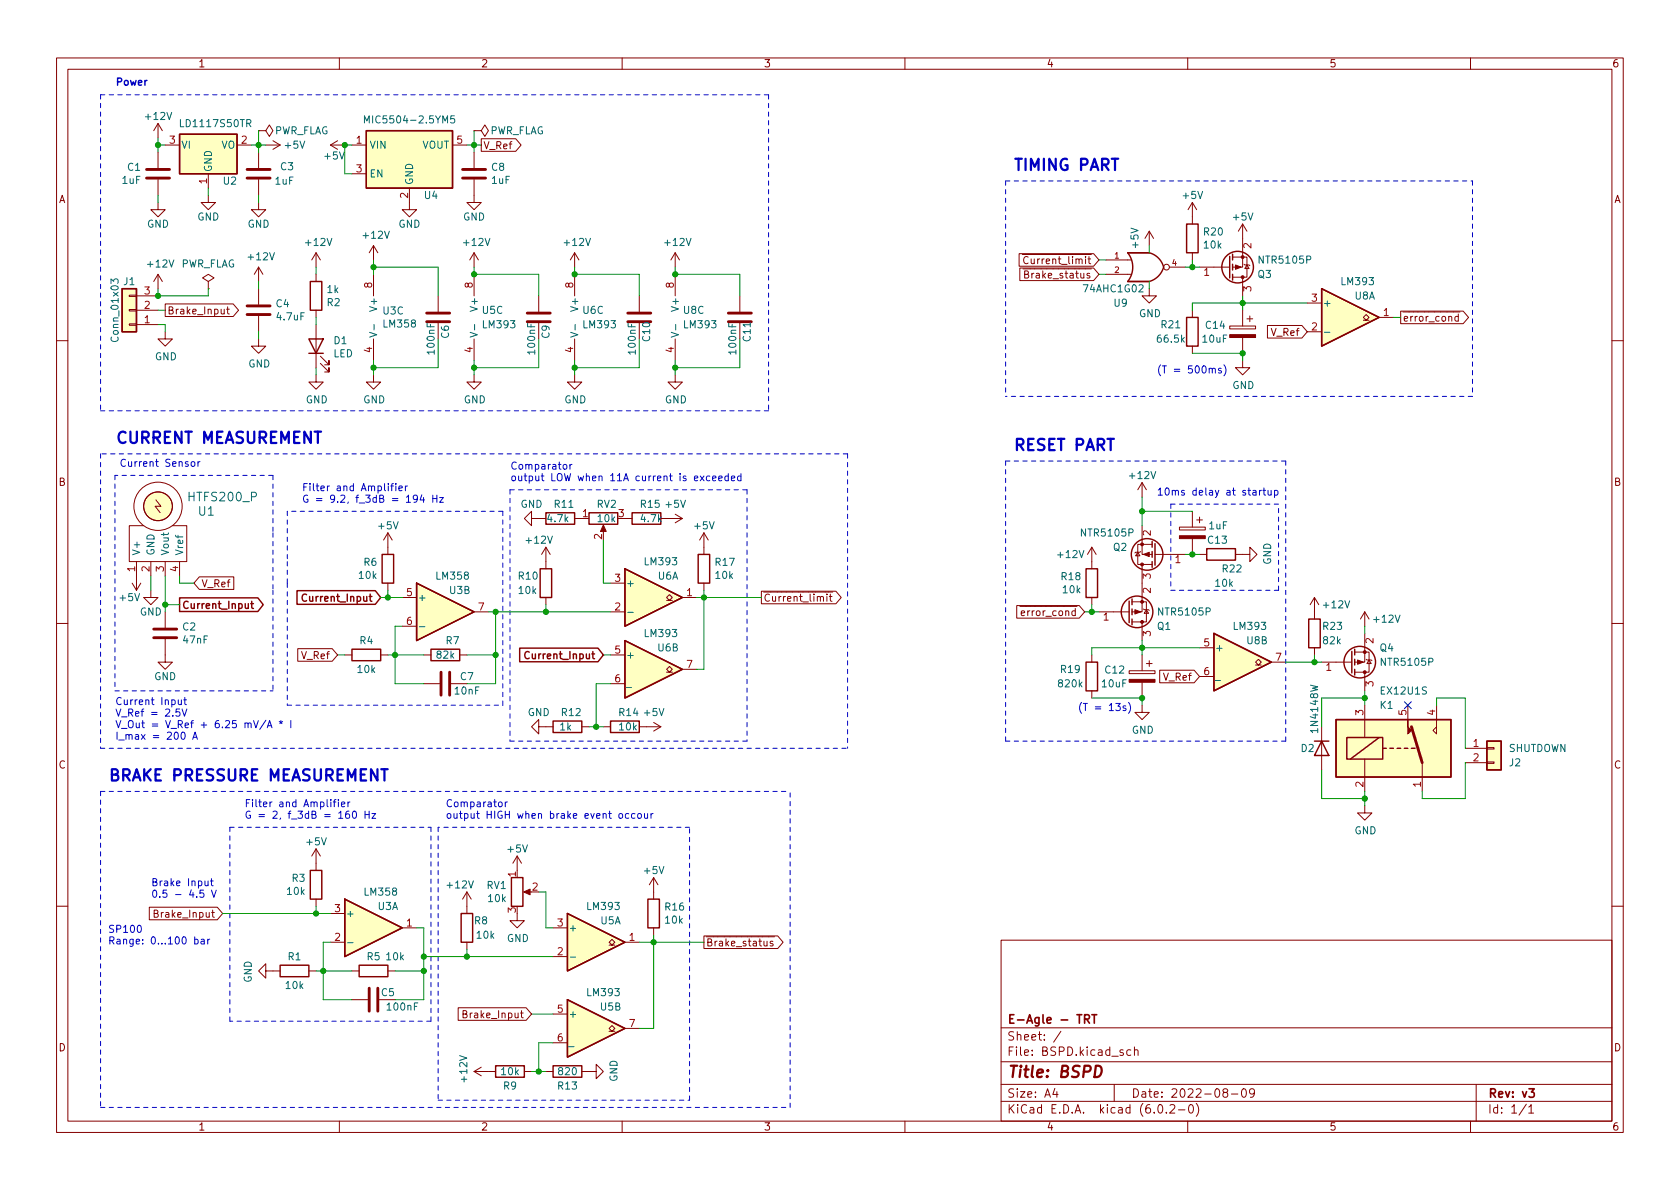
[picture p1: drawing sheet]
<svg xmlns="http://www.w3.org/2000/svg" width="297mm" height="210mm" viewBox="0 0 297 210" stroke-linecap="round" stroke-linejoin="round" font-family="sans-serif">
<g fill="none" stroke="#840000" stroke-width=".18">
<path d="M10 10.2h277v190.1h-277zM12 12.2h273v186.1h-273zM60 10.2v2M110 10.2v2M160 10.2v2M210 10.2v2M260 10.2v2M27.9 35.8v1.3h-1.2l1.2 1.2 1.3-1.2h-1.3M27.9 21.8v2.6M27.9 26.9v2.8M27.9 31.7v2.8M27.9 21.8l.8 1.3"/>
<path d="M27.9 21.8l-.7 1.3M29.2 25.6h2.5M36.8 34.5v1.3h-1.2l1.2 1.3 1.3-1.3h-1.3M36.8 30.7v2.6M41.9 25.6h2.5M45.7 35.8v1.3h-1.3l1.3 1.2 1.3-1.2h-1.3M45.7 23.1h1.3l.6-1 .7 1-.7 1-.6-1M45.7 23.1h.1M45.7 26.9v2.8M45.7 31.7v2.8M47 25.6h2.5M48.3 24.9l1.2 .7"/>
<path d="M49.5 25.6l-1.2 .8M58.4 25.6h2.6M58.4 25.6l1.3 .8M59.7 24.9l-1.3 .7M62.2 25.6h2.6M62.2 30.7h2.6M72.4 33.3v3.8h-1.3l1.3 1.2 1.3-1.2h-1.3M80 25.6h2.5M83.8 31.7v4.1h1.3l-1.3 1.3-1.3-1.3h1.3M83.8 23.1h1.3l.6-1 .7 1-.7 1-.6-1M83.8 23.1h.1M83.8 26.9v2.8"/>
<path d="M85.1 24.5h6.1l.9 1.1-.9 1.2h-6.1zM210.8 35.8v3.8M210.8 35.8l-.7 1.3M210.8 35.8l.8 1.3M219.7 39.6v7.6h-1.8M219.7 39.6l-.8 1.3M219.7 39.6l.8 1.3M22.9 52.2h1.2v.2h-1.2zM22.9 54.7h1.2v.3h-1.2zM22.9 57.3h1.2v.2h-1.2zM24.1 57.4h3.8M24.1 54.9h3.8"/>
<path d="M24.1 52.3h3.8M27.9 48.5l-.7 1.3M27.9 48.5v2.5M27.9 48.5l.8 1.3M29.2 58.7v1.2h1.3l-1.3 1.3-1.3-1.3h1.3M29.2 53.7h12l1 1.2-1 1.1h-12zM36.8 49.8l1-.7-1-.6-1 .6 1 .7v1.2M36.8 51h.1M40.1 54.7h.4M40.2 54.3v1l.3 .2M45.7 59.9v1.3h1.3l-1.3 1.3-1.3-1.3h1.3M45.7 47.2l-.7 1.3"/>
<path d="M45.7 47.2v2.6M45.7 51v2.8M45.7 55.9v2.8M45.7 47.2l.8 1.3M55.9 44.7v2.5M55.9 48.5v1.3M55.9 54.9v1.2M55.9 57.4v7.6M55.9 44.7l-.8 1.3M55.9 44.7l.7 1.3M66 43.4v2.6M66 48.5v3.8"/>
<path d="M66 59.9v3.8M66 43.4l-.7 1.3M66 43.4l.8 1.3M77.5 52.3v2.8M83.8 44.7v2.5M83.8 48.5v3.8M83.8 59.9v3.8M83.8 44.7l-.7 1.3M83.8 44.7l.8 1.3M95.2 52.3v2.8M101.6 44.7v2.5M101.6 48.5v3.8"/>
<path d="M101.6 59.9v3.8M101.6 44.7l-.8 1.3M101.6 44.7l.8 1.3M113 52.3v2.8M119.4 44.7l-.8 1.3M119.4 44.7v2.5M119.4 48.5v3.8M119.4 59.9v3.8M119.4 44.7l.7 1.3M130.8 52.3v2.8M180.2 44.9h13.2l.9 1.1-.9 1.1h-13.2zM180.3 47.4h13.1l.9 1.1-.9 1.1h-13.1z"/>
<path d="M195.6 48.5h4.4M195.6 46h4.4M203.2 51v1.3h1.3l-1.3 1.3-1.3-1.3h1.3M203.2 40.9v2.5M203.2 40.9l-.8 1.3M203.2 40.9l.8 1.3M206.8 47.2h2.7M210.8 44.7v1.3M210.8 54.9v1.2M212.1 47.2h5.3M217.4 57.7h4.6v.5h-4.6zM217.9 45.5h2.6v3.5h-2.6"/>
<path d="M219.7 49v3.3M219.7 54.9v2.8M219.7 59.7v2.8M220 46.7l.1 .2h.8l.1 .1M220.5 46.9l.4 .6h-.8zM220.5 56.4h1M221 55.9v1M224.1 57.6h6.1l.9 1.1-.9 1.1h-6.1zM231.1 58.7h2.6M231.1 53.6h2.6M241 56.6h.6l-.6-.5 .6-.5 .5 .5-.5 .5h.5M243.8 56.1h2.6"/>
<path d="M247.6 55h11.1l1 1.1-1 1.1h-11.1zM10 60.2h2M55.9 66.3v1.3h1.2l-1.2 1.2-1.3-1.2h1.3M56.6 64.3l1.6 1.5v-.8v.8h-.8M56.6 63l1.6 1.5v-.8v.8h-.8M66 66.3v1.3h1.3l-1.3 1.2-1.2-1.2h1.2M83.8 66.3v1.3h1.3l-1.3 1.2-1.3-1.2h1.3M101.6 66.3v1.3h1.3l-1.3 1.2-1.3-1.2h1.3M119.4 66.3v1.3h1.2l-1.2 1.2-1.3-1.2h1.3M210.8 61.2v1.3M219.7 63.7v1.3h1.3l-1.3 1.3-1.3-1.3h1.3M285 60.2h2"/>
<path d="M24.1 99.3v5.1M25.4 93h-2.5v6.3h10.1v-6.3h-2.5M26.7 99.3v2.5M27.6 88.4l.8 1.1h-1l.9 1.2M29.2 99.3v2.5M31.7 99.3v2.5M68.6 94.2l-.8 1.3M68.6 94.2v3.8M68.6 94.2l.7 1.3M94 91.7v-1.3l-1.3 1.3 1.3 1.3v-1.3h2.5M96.5 96.8l-.7 1.2M96.5 96.8v3.8"/>
<path d="M96.5 96.8l.8 1.2M101.6 91.7h1.3M106.7 93.2v1M110.5 91.7h1.3M116.8 91.7h3.8M119.4 90.9l1.2 .8M120.6 91.7l-1.2 .8M124.5 94.2v3.8M124.5 94.2l-.8 1.3M124.5 94.2l.7 1.3M193 96.8v3.8M193 96.8l-.7 1.2"/>
<path d="M193 96.8l.8 1.2M201.2 97.7l.3 .6h-.7zM201.7 97.5l-.2 .2h-.7l-.1 .1M201.9 99.8v8.4h-1.7M201.9 93v5h1.8M201.9 85.3v2.6M201.9 85.3l-.7 1.3M201.9 85.3l.8 1.3M203.7 96.3h-2.5v3.5h2.5M204.2 98h5.3M208.5 93.2h4.6v.5h-4.6zM210.8 90.4v2.8"/>
<path d="M210.8 95.2v2.8M211.6 91.9h1M212.1 98h1.3M212.1 91.4v1.1M218.4 98h2.6v-1.2l1.2 1.2-1.2 1.3v-1.3M10 110.2h2M23.4 103.1l.7 1.3M24.9 103.1l-.8 1.3M26.7 104.4v1.3h1.2l-1.2 1.2-1.3-1.2h1.3M29.2 113v4.1h1.3l-1.3 1.3-1.3-1.3h1.3M29.2 108.2v2.8M35.2 102h6.1v2.2h-6.1l-.9-1.1z"/>
<path d="M52.6 114.7h6.1l1 1.1-1 1.1h-6.1zM61 115.8h1.2M67.3 115.8h1.3M68.6 103.1v1.3M71.1 105.7h2.6M71.1 110.7h2.6M74.9 115.8h1.3M81.3 115.8h1.2M83.8 108.2h2.6M96.5 105.7v1.2M107.9 108.2h2.6M107.9 115.8h2.6"/>
<path d="M107.9 103.1h2.6M117.9 106.2h.5l-.5-.5 .5-.5 .5 .5-.5 .5h.5M117.9 118.9h.5l-.5-.5 .5-.5 .5 .5-.5 .5h.5M120.6 105.7h2.6M120.6 118.4h2.6M124.5 103.1v1.3M134.6 104.5h13.2l.9 1.2-.9 1.1h-13.2zM179.8 107.1h11l1 1.1-1 1.1h-11zM193 105.7v1.2M193 115.8v1.3M194.3 108.2h5.3M199.6 118.6h4.6v.5h-4.6z"/>
<path d="M200.2 106.4h2.5v3.6h-2.5M201.9 110v3.3M201.9 115.8v2.8M202.2 107.7l.1 .1h.8l.1 .1M202.7 107.8l.4 .7h-.8zM202.7 117.3h1M203.2 116.8v1.1M205 118.5h6.1l1 1.1-1 1.1h-6.1zM212.1 114.5h2.5M212.1 119.6h2.5M222 117.6h.5l-.5-.5 .5-.5 .5 .5-.5 .5h.5M224.8 117.1h2.5"/>
<path d="M232.4 105.7v3.8M232.4 114.5v1.3M232.4 105.7l.8 1.2M232.4 105.7l-.8 1.2M233.7 117.1h5.3M239.5 115.3h2.6v3.6h-2.6M241.3 112v5.1h-1.8M241.3 108.2v2.5M241.3 118.9v3.3M241.3 108.2l.8 1.3M241.3 108.2l-.8 1.3M241.6 116.6l.1 .1h.7l.2 .1"/>
<path d="M242.1 116.7l.3 .6h-.7zM285 110.2h2M74.9 120.9h2.8M79.8 120.9h2.7M95.2 128.5v-1.3l-1.2 1.3 1.2 1.3v-1.3h2.6M102.9 128.5h1.2M106.7 128.5h1.2M107.9 120.9h2.6M113 128.5h3.8M115.6 127.8l1.2 .7M116.8 128.5l-1.2 .8M193 122.2v1.2"/>
<path d="M201.9 124.7v1.3h1.3l-1.3 1.2-1.2-1.2h1.2M201.9 120.6v2.8M233.7 128.5v7.6M241.3 124.7v5.7M241.3 134.2v5.7M248.9 124.7v2.5M251.5 134.9v5M254 124.7v5.1l-.6-.6 .6-.7M259.1 132.3h3.8M259.1 134.9h3.8M262.9 134.7h1.3v.3h-1.3zM262.9 132.2h1.3v.3h-1.3z"/>
<path d="M55.9 150.1v3.8M55.9 159v1.3M55.9 150.1l-.8 1.3M55.9 150.1l.7 1.3M82.5 157.7v3.8M82.5 157.7l-.7 1.3M82.5 157.7l.8 1.3M91.4 151.4l-.7 1.2M91.4 151.4v2.5M91.4 151.4l.8 1.2M93 157.7h1M115.6 155.2l-.8 1.3"/>
<path d="M115.6 155.2v3.8M115.6 155.2l.7 1.3M241.3 142.5v1.3h1.3l-1.3 1.2-1.3-1.2h1.3M10 160.2h2M26.4 160.4h12l1 1.1-1 1.1h-12zM27.3 161.5h.5l.1-.2v-.2l-.6-.2v1.3h.4l.2-.1 .1-.3-.3-.3M47 171.7v-1.3l-1.3 1.3 1.3 1.3v-1.3h2.5M54.6 171.7h1.3M58.4 166.6h2.6M58.4 161.5h2.6M62.2 171.7h1.3M62.2 176.8h2.8"/>
<path d="M68.6 171.7h1.2M71.1 164.1h2.6M81 178.2h12l1 1.1-1 1.1h-12zM81.9 179.3h.5l.1-.2v-.3l-.6-.1v1.3h.5l.1-.1 .1-.3-.3-.3M82.5 166.6v1.3M91.4 161.5v1.3h1.3l-1.3 1.3-1.2-1.3h1.2M97.8 164.1h2.5M97.8 169.2h2.5M97.8 179.3h2.5M107.7 167.1h.5l-.5-.5 .5-.5 .5 .5-.5 .5h.5M110.5 166.6h2.5M115.6 164.1v1.2"/>
<path d="M124.5 165.5h13l1 1.1-1 1.1h-13zM177 166.3h108v32h-108zM285 160.2h2M60 198.3v2M83.8 189.5l1.3 .7M83.8 189.5h3.8M85.1 188.7l-1.3 .8M92.7 189.5h1.3M96.5 189.5h1.3M97.8 184.4h2.5M102.9 189.5h2.5v-1.3l1.3 1.3-1.3 1.2v-1.2M107.7 182.4h.5l-.5-.5 .5-.5 .5 .5-.5 .5h.5"/>
<path d="M110 198.3v2M110.5 181.9h2.5M160 198.3v2M177 194.8h108M177 191.8h108M177 187.8h108M177 181.8h108M186.5 192.5l-.4 1h1M186.9 193v1M187.6 182.4l-1.3 1.9M197 191.8v3M199.9 185.7l-.4-.1-.3 .3v.4l.2 .3h.5"/>
<path d="M200.6 185.8l.2-.2 .3 .1 .1 .9M200.6 185.1v1.5M204.9 195.4l.2-.1a.81 .81 0 0 1 .6 .7 .81 .81 0 0 1-.3 .8h-.2a.81 .81 0 0 1-.6-.6 .81 .81 0 0 1 .3-.8zM206.2 196.7v.1M206.9 195.5l.5-.2 .2 .2 .1 .3-.9 1h.9M208.4 196.3h1.1M210 198.3v2M210.4 195.4l.1-.1a.81 .81 0 0 1 .6 .7 .81 .81 0 0 1-.3 .8h-.2a.81 .81 0 0 1-.5-.6 .81 .81 0 0 1 .3-.8zM211.5 195.1a1.72 1.72 0 0 1 0 2.3M216.5 193.2l-.3-.3 .1-.2 .2-.2 .4 .1 .2 .2-.1 .2-.6 .2-.2 .3 .1 .4 .2 .1h.4l.2-.3-.1-.4-.2-.1M217.7 193.5h1.2M219.7 192.6l.2-.1a.81 .81 0 0 1 .5 .7 .81 .81 0 0 1-.3 .8h-.1a.81 .81 0 0 1-.6-.6 .81 .81 0 0 1 .3-.8z"/>
<path d="M221.8 193.2l-.3 .3-.4-.1-.2-.2 .2-.6 .4-.1 .2 .2a.99 .99 0 0 1-.3 1.3h-.3M260 198.3v2M261 191.8v6.5M269.9 195.3l-1.3 1.9M270.3 195.8l.4-.5v1.5M270.3 196.8h.9"/>
<circle cx="206.2" cy="47.2" r=".51"/>
<circle cx="27.9" cy="89.5" r="2.54"/>
<circle cx="27.9" cy="89.5" r="4.3"/>
</g>
<path d="M190.4 179.4h.9M193.1 179.4h.8M193.5 179.4v1.5M191.8 180.2l.7-.1 .1-.2v-.3l-.3-.2h-.5v1.5M192.1 180.2l.5 .7M270.3 192.5h1l-.5 .6 .4 .1v.7l-.2 .1h-.4l-.3-.1" fill="none" stroke="#840000" stroke-width=".3"/>
<path d="M193.8 188.5h.4a1.08 1.08 0 0 1 .6 1 1.08 1.08 0 0 1-.8 1h-.5z" fill="none" stroke="#840000" stroke-width=".4"/>
<g fill="none" stroke="#006464" stroke-width=".18">
<path d="M64.4 21.8v-1.3l.5 .9 .4-.9v1.3M80.3 20.5h-.6v.6l.2-.1h.4l.1 .2-.1 .4-.1 .2-.5-.2M19.6 50.1v-.8l.5 .4 .1-.3h.6l.1 .2-.1 .5M65.3 58.8l1.3 .4-1.3 .4M66.1 57.4v.9M83.1 58.8l1.3 .4-1.3 .4M83.9 57.4v.9M100.9 58.8l1.3 .4-1.3 .4M101.7 57.4v.9M118.7 58.8l1.3 .4-1.3 .4M119.5 57.4v.9M234.2 58.8h1"/>
<path d="M74.2 110.8h.9M111 108.3h1M61.5 166.7h.9M100.8 169.2h1"/>
</g>
<g fill="none" stroke="#840000" stroke-width=".25">
<path d="M31.7 23.7h10.2v7h-10.2zM64.8 23.1h15.2v10.2h-15.2zM209.8 39.6h2v5.1h-2zM21.6 51h2.5v7.7h-2.5zM54.6 59.9h2.5l-1.2 2.6zM54.9 49.8h2v5.1h-2zM199.4 44.7h3.8a3.6 3.6 0 0 1 2.5 2.5 3.7 3.7 0 0 1-2.5 2.6h-3.8a4.1 4.1 0 0 0 0-5.1zM209.8 56.1h2v5.1h-2zM217.4 45.3v3.8M217.9 45v1M217.9 46.7v1M217.9 48.5v1"/>
<path d="M233.7 51l10.1 5.1-10.1 5.1zM54.6 62.5h2.5M67.6 98h2v5.1h-2zM96.5 90.7h5.1v2h-5.1zM104.1 90.7h5.1v2h-5.1zM111.8 90.7h5v2h-5zM123.4 98h2.1v5.1h-2.1zM203.7 95.8v1M203.7 97.5v1M203.7 99.3v1M204.2 96.1v3.8M213.4 97h5v2.1h-5z"/>
<path d="M31.7 105.7h13.9l.9 1.2-.9 1.2h-13.9zM44.3 106.7h.5M44.5 106.3v1.1l.3 .2M52.5 104.5h13.9l.9 1.2-.9 1.2h-13.9zM54.2 105.2a.6 .6 0 0 0-.8 .4 .6 .6 0 0 0 .6 .7l.2-.1M62.2 114.8h5.1v2h-5.1zM73.7 103.1l10.1 5.1-10.1 5.1zM76.2 114.8h5.1v2h-5.1zM91.9 114.6h13.8l1 1.2-1 1.2h-13.8zM93.6 115.3a.6 .6 0 0 0-.9 .5 .6 .6 0 0 0 .6 .7l.3-.1M95.5 100.6h2v5.1h-2zM110.5 100.6l10.1 5.1-10.1 5z"/>
<path d="M110.5 113.3l10.1 5.1-10.1 5zM192 100.6h2.1v5.1h-2.1zM192 117.1h2.1v5.1h-2.1zM199.6 106.3v3.8M200.2 105.9v1M200.2 107.7v1M200.2 109.5v1M214.6 112l10.2 5.1-10.2 5.1zM231.4 109.5h2v5h-2zM239 115.2v3.8M239.5 114.8v1M239.5 116.6v1"/>
<path d="M239.5 118.4v1M97.8 127.5h5.1v2h-5.1zM107.9 127.5h5.1v2h-5.1zM232.4 131.1h2.5M233.7 131.1l1.2 2.5h-2.5zM236.2 127.2h20.3v10.2h-20.3zM238.1 130.4h6.4v3.8h-6.4zM243.8 130.4l-5 3.8M244.5 132.3h.6M245.7 132.3h.7M247 132.3h.6M248.3 132.3h.6"/>
<path d="M249.6 132.3h.6M262.9 131.1h2.5v5h-2.5zM54.9 153.9h2v5.1h-2zM61 159l10.1 5.1-10.1 5.1zM90.4 155.2h2.1v5.1h-2.1zM114.6 159h2v5.1h-2zM49.5 170.7h5.1v2h-5.1zM63.5 170.7h5.1v2h-5.1zM81.5 161.5h2.1v5.1h-2.1zM100.3 161.5l10.2 5.1-10.2 5.1zM100.3 176.8l10.2 5.1-10.2 5zM87.6 188.5h5.1v2h-5.1z"/>
<path d="M97.8 188.5h5.1v2h-5.1z"/>
<circle cx="218.8" cy="47.2" r="2.79"/>
<circle cx="202.8" cy="98" r="2.79"/>
<circle cx="201" cy="108.2" r="2.79"/>
<circle cx="240.4" cy="117.1" r="2.79"/>
</g>
<g fill="#840000" stroke="#840000" stroke-width=".18">
<path d="M208.5 94.7h4.6v.5h-4.6z"/>
<path d="M200.7 107.8l1 .4-1 .4z"/>
<path d="M199.6 120.1h4.6v.5h-4.6z"/>
<path d="M202.2 98l1-.3v.7z"/>
<path d="M248.9 127.2v1.3l.7 .7-.7 .6z"/>
<path d="M240 116.7l1 .4-1 .4z"/>
<path d="M92.6 157.7l1.1-.5v1z"/>
<path d="M217.4 59.2h4.6v.5h-4.6z"/>
<path d="M218.4 46.9l1.1 .3-1.1 .4z"/>
<path d="M106.7 92.8l.5 1.2h-1z"/>
<circle cx="201.9" cy="106.4" r=".25"/>
<circle cx="201.9" cy="110" r=".25"/>
<circle cx="201.9" cy="96.3" r=".25"/>
<circle cx="201.9" cy="99.8" r=".25"/>
<circle cx="241.3" cy="115.3" r=".25"/>
<circle cx="241.3" cy="118.9" r=".25"/>
<circle cx="219.7" cy="45.5" r=".25"/>
<circle cx="219.7" cy="49" r=".25"/>
</g>
<g fill="#ffffc2" stroke="#ffffc2" stroke-width=".18">
<path d="M214.6 112l10.2 5.1-10.2 5.1z"/>
<path d="M61 159l10.1 5.1-10.1 5.1z"/>
<path d="M236.2 127.2h20.3v10.2h-20.3z"/>
<path d="M262.9 131.1h2.5v5h-2.5z"/>
<path d="M100.3 161.5l10.2 5.1-10.2 5.1z"/>
<path d="M100.3 176.8l10.2 5.1-10.2 5z"/>
<path d="M233.7 51l10.1 5.1-10.1 5.1z"/>
<path d="M199.4 49.8h3.8z"/>
<path d="M199.4 44.7h3.8z"/>
<path d="M21.6 51h2.5v7.7h-2.5z"/>
<path d="M64.8 23.1h15.2v10.2h-15.2z"/>
<path d="M31.7 23.7h10.2v7h-10.2z"/>
<path d="M73.7 103.1l10.1 5.1-10.1 5.1z"/>
<path d="M110.5 100.6l10.1 5.1-10.1 5z"/>
<path d="M110.5 113.3l10.1 5.1-10.1 5z"/>
<circle cx="27.9" cy="89.5" r="2.54"/>
</g>
<g fill="none" stroke="#840000" stroke-width=".51">
<path d="M25.9 31.5h4.1M25.9 30h4.1M43.7 31.5h4.1M43.7 30h4.1M81.8 31.5h4.1M81.8 30h4.1M43.7 55.6h4.1M43.7 54.1h4.1M75.4 56.9h4.1M75.4 55.4h4.1M93.2 56.9h4.1M93.2 55.4h4.1"/>
<path d="M111 56.9h4.1M111 55.4h4.1M128.8 56.9h4M128.8 55.4h4M27.2 112.8h4M27.2 111.2h4M78 118.9v4M79.5 118.9v4M249.6 128.5l1.9 6.4M65.3 174.7v4.1M66.8 174.7v4.1"/>
</g>
<g fill="none" stroke="#0000c2" stroke-width=".18">
<path d="M214.3 65.3l.2-.2 .3 .1 .1 .8M215.9 65.2l-.3-.1-.2 .2 .1 .2 .4 .1v.3h-.5M216.4 64.5a1.46 1.46 0 0 1 0 2M22.2 81.3a.6 .6 0 0 0-.9 .5 .6 .6 0 0 0 .6 .7l.3-.1M35.4 81.6l-.4 .3M68.7 85.5v.1M69.1 85.9h.5M69.6 85.5l-.3 .2v1.1M70 85.5v.1M70 85.9v.9M70.5 86.4l.6-.2v-.2l-.4-.1-.2 .2 .1 .6h.5M71.7 85.9v.9"/>
<path d="M72 85.9l-.3 .3M73.8 88.1l-.2 .2h-.3l-.2-.2 .1-.5h.4l.1 .1a.84 .84 0 0 1-.3 1.1h-.2M74.6 87.5l-.3 .9h.8M74.9 88v.8M76.5 87.6v1.2M76.5 88.2h.7M77.2 87.6v1.2M77.7 88h.7l-.7 .8h.7M99.7 82.2l.3-.1 .2 .3v.3l-.2 .3-.3-.1-.1-.2zM100.8 82.1v.9M101.1 82.1l-.3 .3M123.8 84.2l.7 .8"/>
<path d="M124.5 84.2l-.7 .8M125.5 84.2h-.4l-.2 .2 .1 .6h.5M126 84.6l.6-.1-.1-.3h-.3l-.2 .2v.6h.5M127.1 84.6l.6-.1-.1-.3h-.3l-.2 .2v.6h.5M128.8 84.2h-.4l-.2 .2 .1 .6h.5M128.8 83.7v1.3M129.3 84.6l.6-.1v-.3h-.4l-.2 .2 .1 .6h.5M131 84.2h-.4l-.2 .2 .1 .6h.5M131 83.7v1.3M221.5 86.8h.5l.1 .8M222.1 87l-.4 .1-.2 .2 .2 .3 .4-.1M222.7 86.7v.9"/>
<path d="M223.1 86.7l-.4 .3M223.3 86.7h.5M223.5 86.3v1.1l.3 .2M224.2 86.7l.1 .8 .3 .1 .1-.2M224.7 86.7v.9M225.4 86.8l.3-.1 .3 .3-.2 .5h-.4M225.4 86.7v1.3M31.5 123.8l.1 .7 .3 .1 .2-.1M31.8 125.4h-.6l-.1 .6 .2-.1h.4l.1 .2v.4l-.2 .1-.5-.1M32.1 123.8v.8M32.2 125.4l.4 1.2 .4-1.2M32.2 129.5h.1a.68 .68 0 0 1 .5 .6 .68 .68 0 0 1-.5 .6 .84 .84 0 0 1-.1-1.2z"/>
<path d="M32.5 123.8h.5M32.7 123.3v1.1l.3 .2M34.1 130.7l.4-1.2 .4 1.2M34.2 130.4h.6M44.8 127.4l.5 1.3 .4-1.3M47 127.4l-1.1 1.6M47.2 128.7l.5-1.3 .4 1.3M47.4 128.3h.6M49.4 127.6l.3 .1 .3-.1M49.5 128l.2-.3 .1 .3M49.7 127.4v.3M51.4 127.4v1.3"/>
<path d="M199 124.9l-.3-.1-.1 .2v.2l.4 .1v.3h-.4M199.5 124.2a1.46 1.46 0 0 1 0 1.9M36 157.4h-.6l-.1 .6 .2-.1 .4 .1 .2 .1-.1 .5-.2 .1-.5-.1M36.2 155.8l.1 .8h.3l.2-.1M36.8 155.8v.8M37.2 155.8h.5M37.4 155.4v1.1l.3 .1M37.4 157.4l.4 1.3 .4-1.3M58.5 141.4v.1M58.9 141.8h.5M59.4 141.4l-.3 .2v1.1M59.8 141.4v.1"/>
<path d="M59.8 141.8v.9M60.4 142.2l.6-.1-.1-.2-.3-.1-.2 .2v.6h.5M61.5 141.8v.9M61.7 143.4l-.4 .1a.86 .86 0 0 0 0 1.2l.5-.1v-.4l-.2-.3h-.3l-.2 .3M61.9 141.8l-.4 .3M62.5 143.5l.1-.1a.68 .68 0 0 1 .4 .7 .68 .68 0 0 1-.4 .6 .84 .84 0 0 1-.1-1.2zM64.5 143.4v1.3M64.5 144h.8M65.3 143.4v1.3M65.8 143.9h.6l-.6 .8h.6M88.3 141.9l.3-.1 .2 .3v.3l-.2 .3-.3-.1-.2-.2zM89.3 141.8v.9"/>
<path d="M89.7 141.8l-.4 .3M109.5 143.9h.3l.3 .2v.4l-.3 .2-.3-.1-.1-.1zM111.2 143.9h-.4l-.2 .2 .1 .5h.5M112.3 143.9h-.4l-.2 .2 .1 .5h.5M112.9 143.9h.3l.2 .2v.4l-.2 .2-.3-.1-.2-.1zM114 143.9v.7l.3 .1 .2-.1M114.5 143.9v.8M115.1 143.9v.8M115.5 143.9l-.4 .2M24.4 163.7l.2-.1a.68 .68 0 0 1 .4 .7 .68 .68 0 0 1-.4 .6l-.2-.1-.1-.4zM34.4 166.1h.4l.2 .2-.1 .6h-.5M34.4 165.7v1.2"/>
<path d="M35.6 166.1h.5v.8M36.1 166.4h-.4l-.2 .2 .2 .3h.4M36.7 166.1v.8M37.1 166.1l-.4 .2"/>
</g>
<g fill="none" stroke="#0000c2" stroke-width=".18" stroke-dasharray=".8 .8">
<path d="M17.8 16.8v55.8M17.8 16.8h118.1M135.9 16.8v55.8M177.8 32h82.5M177.8 32v38.1M260.3 32v38.1M17.8 72.6h118.1M260.3 70.1h-82.5M17.8 80.3v52M20.3 84.1v38.1M48.3 94.2v10.2M48.3 84.1v10.1"/>
<path d="M48.3 84.1h-28M50.8 99.3v3.8M50.8 90.4v8.9M88.9 90.4h-38.1M90.2 86.6v44.5M132.1 86.6h-41.9M132.1 86.6v44.5M149.9 80.3h-132.1M149.9 80.3v52M177.8 81.5h49.5M177.8 81.5v49.6M207 89.1v15.3"/>
<path d="M226.1 89.1h-19.1M227.3 81.5v49.6M48.3 104.4v17.8M50.8 103.1v21.6M207 104.4h19.1M226.1 104.4v-15.3M17.8 132.3h132.1M17.8 139.9v55.9M17.8 139.9h121.9M20.3 122.2h28M50.8 124.7h38.1M88.9 124.7v-34.3"/>
<path d="M90.2 131.1h41.9M177.8 131.1h49.5M40.6 146.3h35.6M76.2 146.3v34.3M77.5 146.3v48.3M121.9 146.3h-44.4M17.8 195.8h121.9M40.6 180.6v-34.3M76.2 180.6h-35.6M77.5 194.6h44.4M121.9 194.6v-48.3M139.7 195.8v-55.9"/>
</g>
<g fill="none" stroke="#009600" stroke-width=".18">
<path d="M27.9 25.6h1.3M27.9 24.4v2.5M27.9 34.5v1.3M36.8 33.3v1.2M44.4 25.6h2.6M45.7 23.1v3.8M45.7 34.5v1.3M62.2 25.6h-1.2v5.1h1.2M82.5 25.6h2.6M83.8 23.1v3.8M27.9 51v1.3h8.9v-1.3M27.9 54.9h1.3"/>
<path d="M27.9 57.4h1.3v1.3M45.7 49.8v1.2M45.7 58.7v1.2M55.9 47.2v1.3M55.9 56.1v1.3M66 47.2h11.5v5.1M66 46v2.5M77.5 59.9v5.1h-11.5M83.8 47.2v1.3h11.4v3.8M95.2 59.9v5.1h-11.4M101.6 47.2v1.3h11.4v3.8M113 59.9v5.1h-11.4"/>
<path d="M119.4 47.2v1.3h11.4v3.8M130.8 59.9v5.1h-11.4M194.3 48.5h1.3M194.3 46h1.3M203.2 43.4v1.3M203.2 49.8v1.2M209.5 47.2h2.6M210.8 46v1.2M219.7 52.3v2.6M231.1 53.6h-20.3v1.3M246.4 56.1h1.2M55.9 65v1.3"/>
<path d="M66 63.7v2.6M83.8 63.7v2.6M101.6 63.7v2.6M119.4 63.7v2.6M210.8 62.5h8.9v1.2M106.7 95.5v7.6h1.2M201.9 87.9v5.1M201.9 90.4h8.9M209.5 98h2.6M26.7 101.8v2.6M29.2 101.8v6.4M29.2 106.9h2.5"/>
<path d="M31.7 101.8v1.3h2.6M59.7 115.8h1.3M67.3 105.7h3.8M68.6 115.8h6.3M68.6 104.4v1.3M71.1 110.7h-1.3v10.2h5.1M82.5 115.8h5.1M86.4 108.2h21.5M87.6 108.2v12.7h-5.1M96.5 106.9v1.3M106.7 115.8h1.2M123.2 105.7h11.4"/>
<path d="M124.5 104.4v14h-1.3M191.8 108.2h2.5M193 106.9v1.3M201.9 113.3v2.5M212.1 114.5h-19.1v1.3M227.3 117.1h6.4M232.4 115.8v1.3M241.3 110.7v1.3M104.1 128.5h2.6M107.9 120.9h-2.5v7.6M193 123.4h8.9v1.3M233.7 136.1v5.1h7.6"/>
<path d="M241.3 123.4h-7.6v5.1M241.3 122.2v2.5M241.3 139.9v2.6M254 124.7v-1.3h5.1v8.9M259.1 134.9v6.3h-7.6v-1.3M95.2 157.7h1.3v6.4h1.3M39.4 161.5h19M55.9 171.7h6.3M55.9 160.3v1.2M58.4 166.6h-1.3v10.2h5.1M69.8 171.7h5.1M73.7 164.1h1.2v12.7h-5.1"/>
<path d="M74.9 169.2h22.9M82.5 167.9v1.3M94 179.3h3.8M113 166.6h11.5M115.6 165.3v16.6h-2.6M94 189.5h2.5M97.8 184.4h-2.6v5.1"/>
</g>
<path d="M248.3 124.1l1.2 1.2M249.5 124.1l-1.2 1.2" fill="none" stroke="#000084" stroke-width=".18"/>
<g fill="#009600" stroke="#009600" stroke-width=".18">
<circle cx="55.9" cy="161.5" r=".46"/>
<circle cx="95.2" cy="189.5" r=".46"/>
<circle cx="74.9" cy="171.7" r=".46"/>
<circle cx="74.9" cy="169.2" r=".46"/>
<circle cx="105.4" cy="128.5" r=".46"/>
<circle cx="82.5" cy="169.2" r=".46"/>
<circle cx="57.1" cy="171.7" r=".46"/>
<circle cx="69.8" cy="115.8" r=".46"/>
<circle cx="96.5" cy="108.2" r=".46"/>
<circle cx="87.6" cy="115.8" r=".46"/>
<circle cx="87.6" cy="108.2" r=".46"/>
<circle cx="115.6" cy="166.6" r=".46"/>
<circle cx="124.5" cy="105.7" r=".46"/>
<circle cx="83.8" cy="65" r=".46"/>
<circle cx="68.6" cy="105.7" r=".46"/>
<circle cx="29.2" cy="106.9" r=".46"/>
<circle cx="66" cy="65" r=".46"/>
<circle cx="66" cy="47.2" r=".46"/>
<circle cx="61" cy="25.6" r=".46"/>
<circle cx="83.8" cy="25.6" r=".46"/>
<circle cx="83.8" cy="48.5" r=".46"/>
<circle cx="101.6" cy="65" r=".46"/>
<circle cx="193" cy="108.2" r=".46"/>
<circle cx="119.4" cy="65" r=".46"/>
<circle cx="119.4" cy="48.5" r=".46"/>
<circle cx="101.6" cy="48.5" r=".46"/>
<circle cx="210.8" cy="47.2" r=".46"/>
<circle cx="219.7" cy="53.6" r=".46"/>
<circle cx="219.7" cy="62.5" r=".46"/>
<circle cx="241.3" cy="141.2" r=".46"/>
<circle cx="241.3" cy="123.4" r=".46"/>
<circle cx="232.4" cy="117.1" r=".46"/>
<circle cx="45.7" cy="25.6" r=".46"/>
<circle cx="27.9" cy="52.3" r=".46"/>
<circle cx="27.9" cy="25.6" r=".46"/>
<circle cx="201.9" cy="90.4" r=".46"/>
<circle cx="201.9" cy="123.4" r=".46"/>
<circle cx="201.9" cy="114.5" r=".46"/>
<circle cx="210.8" cy="98" r=".46"/>
</g>
<g font-size="2.8" fill="#0000c2">
<text x="179.1" y="30.2">TIMING PART</text>
<text x="20.3" y="78.4">CURRENT MEASUREMENT</text>
<text x="179.1" y="79.7">RESET PART</text>
<text x="19" y="138.1">BRAKE PRESSURE MEASUREMENT</text>
</g>
<text font-size="2.8" fill="#840000" x="178" y="190.6">Title: BSPD</text>
<g font-size="2.1" fill="#006464">
<text x="33.5" y="88.6">HTFS200_P</text>
<text x="35.1" y="91.2">U1</text>
</g>
<g font-size="2.1" fill="#840000">
<text x="178" y="184">Sheet: /</text>
<text x="178" y="181">E-Agle - TRT</text>
<text x="178" y="186.7">File: BSPD.kicad_sch</text>
<text x="178" y="196.9">KiCad E.D.A. kicad (6.0.2-0)</text>
<text x="178" y="194.1">Size: A4</text>
<text x="200" y="194.1">Date: 2022-08-09</text>
<text x="263" y="194.1">Rev: v3</text>
<text x="263" y="196.9">Id: 1/1</text>
</g>
<g font-size="1.8" fill="#840000">
<text x="35" y="11.9">1</text>
<text x="85" y="11.9">2</text>
<text x="135" y="11.9">3</text>
<text x="185" y="11.9">4</text>
<text x="235" y="11.9">5</text>
<text x="285" y="11.9">6</text>
<text x="85.4" y="26.4">V_Ref</text>
<text x="10.3" y="35.9">A</text>
<text x="285.3" y="35.9">A</text>
<text x="180.7" y="46.7">~{Current_limit}</text>
<text x="180.6" y="49.2">~{Brake_status}</text>
<text x="29.5" y="55.6">Brake_Input</text>
<text x="224.9" y="59.4">V_Ref</text>
<text x="248" y="56.9">~{error_cond}</text>
<text x="10.3" y="85.9">B</text>
<text x="285.3" y="85.9">B</text>
<text x="32.1" y="107.7">Current_Input</text>
<text x="35.6" y="103.8">V_Ref</text>
<text x="54.3" y="106.4">Current_Input</text>
<text x="134.9" y="106.4">~{Current_limit}</text>
<text x="179.8" y="108.9">~{error_cond}</text>
<text x="53.4" y="116.5">V_Ref</text>
<text x="93.7" y="116.5">Current_Input</text>
<text x="205.8" y="120.4">V_Ref</text>
<text x="10.3" y="135.9">C</text>
<text x="285.3" y="135.9">C</text>
<text x="27.9" y="162.3">Brake_Input</text>
<text x="124.8" y="167.3">~{Brake_status}</text>
<text x="10.3" y="185.9">D</text>
<text x="82.5" y="180">Brake_Input</text>
<text x="285.3" y="185.9">D</text>
<text x="35" y="199.9">1</text>
<text x="85" y="199.9">2</text>
<text x="135" y="199.9">3</text>
<text x="185" y="199.9">4</text>
<text x="235" y="199.9">5</text>
<text x="285" y="199.9">6</text>
</g>
<g font-size="1.8" fill="#0000c2">
<text x="20.3" y="15.1">Power</text>
<text x="204.5" y="66">(T = 500ms)</text>
<text x="22.7" y="82.5">Current Sensor</text>
<text x="90.2" y="83">Comparator</text>
<text x="53.3" y="86.8">Filter and Amplifier</text>
<text x="53.3" y="88.9">G = 9.2, f_3dB = 194 Hz</text>
<text x="90.2" y="85.1">output LOW when 11A current is exceeded</text>
<text x="204.5" y="87.6">10ms delay at startup</text>
<text x="20.3" y="124.7">Current Input</text>
<text x="190.5" y="125.7">(T = 13s)</text>
<text x="20.3" y="126.7">V_Ref = 2.5V</text>
<text x="20.3" y="128.8">V_Out = V_Ref + 6.25 mV/A * I</text>
<text x="20.3" y="130.8">I_max = 200 A</text>
<text x="43.2" y="142.7">Filter and Amplifier</text>
<text x="78.7" y="142.7">Comparator</text>
<text x="43.2" y="144.8">G = 2, f_3dB = 160 Hz</text>
<text x="78.7" y="144.8">output HIGH when brake event occour</text>
<text x="26.7" y="156.7">Brake Input</text>
<text x="26.7" y="158.7">0.5 - 4.5 V</text>
<text x="19" y="164.9">SP100</text>
<text x="19" y="167">Range: 0...100 bar</text>
</g>
<g font-size="1.8" fill="#006464">
<text x="25.9" y="21.2">+12V</text>
<text x="32.2" y="22.5">LD1117S50TR</text>
<text x="48.4" y="23.7">PWR_FLAG</text>
<text x="65.5" y="21.8">MIC5504-2.5YM5</text>
<text x="86.5" y="23.7">PWR_FLAG</text>
<text x="32" y="26.3">VI</text>
<text x="39.1" y="26.3">VO</text>
<text x="50.5" y="26.3">+5V</text>
<text x="57.5" y="28.2">+5V</text>
<text x="65.3" y="26.3">VIN</text>
<text x="74.6" y="26.3">VOUT</text>
<text x="21.6" y="32.5">1uF</text>
<text x="22.6" y="30.2">C1</text>
<text x="37.5" y="30.5" transform="rotate(-90 37.5 30.5)">GND</text>
<text x="39.5" y="32.6">U2</text>
<text x="48.7" y="32.6">1uF</text>
<text x="49.6" y="30.1">C3</text>
<text x="65.3" y="31.4">EN</text>
<text x="73" y="32.8" transform="rotate(-90 73 32.8)">GND</text>
<text x="75.1" y="35.2">U4</text>
<text x="86.9" y="30.2">C8</text>
<text x="87" y="32.5">1uF</text>
<text x="209.2" y="35.2">+5V</text>
<text x="26" y="40.3">GND</text>
<text x="34.9" y="39">GND</text>
<text x="43.8" y="40.3">GND</text>
<text x="70.4" y="40.3">GND</text>
<text x="81.9" y="39">GND</text>
<text x="212.9" y="41.6">R20</text>
<text x="218.1" y="39">+5V</text>
<text x="26.2" y="47.3">+12V</text>
<text x="31.9" y="47.3">PWR_FLAG</text>
<text x="44" y="46">+12V</text>
<text x="54.2" y="43.5">+12V</text>
<text x="64.3" y="42.2">+12V</text>
<text x="82.1" y="43.5">+12V</text>
<text x="99.9" y="43.5">+12V</text>
<text x="117.7" y="43.5">+12V</text>
<text x="201.3" y="43.8" transform="rotate(-90 201.3 43.8)">+5V</text>
<text x="212.9" y="43.9">10k</text>
<text x="222.8" y="46.6">NTR5105P</text>
<text x="21.9" y="50.4">J1</text>
<text x="57.9" y="51.8">1k</text>
<text x="191.8" y="51.7">74AHC1G02</text>
<text x="222.4" y="49.1">Q3</text>
<text x="237.3" y="50.4">LM393</text>
<text x="239.5" y="53">U8A</text>
<text x="48.8" y="54.3">C4</text>
<text x="49" y="56.6">4.7uF</text>
<text x="57.8" y="54.1">R2</text>
<text x="66.7" y="54.7" transform="rotate(-90 66.7 54.7)">V+</text>
<text x="67.7" y="55.6">U3C</text>
<text x="67.9" y="57.9">LM358</text>
<text x="79.4" y="59.8" transform="rotate(-90 79.4 59.8)">C6</text>
<text x="84.5" y="54.7" transform="rotate(-90 84.5 54.7)">V+</text>
<text x="85.3" y="55.5">U5C</text>
<text x="85.5" y="58">LM393</text>
<text x="97.2" y="59.8" transform="rotate(-90 97.2 59.8)">C9</text>
<text x="102.2" y="54.7" transform="rotate(-90 102.2 54.7)">V+</text>
<text x="103.1" y="55.5">U6C</text>
<text x="103.3" y="58">LM393</text>
<text x="120" y="54.7" transform="rotate(-90 120 54.7)">V+</text>
<text x="120.9" y="55.5">U8C</text>
<text x="121" y="58">LM393</text>
<text x="197" y="54.2">U9</text>
<text x="201.4" y="56.1">GND</text>
<text x="205.4" y="58">R21</text>
<text x="213.2" y="58.1">C14</text>
<text x="233.8" y="54.2">+</text>
<text x="21" y="60.1" transform="rotate(-90 21 60.1)">Conn_01x03</text>
<text x="27.4" y="63.7">GND</text>
<text x="43.9" y="65">GND</text>
<text x="58.9" y="63.2">LED</text>
<text x="59.1" y="60.9">D1</text>
<text x="76.8" y="62.5" transform="rotate(-90 76.8 62.5)">100nF</text>
<text x="94.6" y="62.5" transform="rotate(-90 94.6 62.5)">100nF</text>
<text x="112.4" y="62.5" transform="rotate(-90 112.4 62.5)">100nF</text>
<text x="114.9" y="60.3" transform="rotate(-90 114.9 60.3)">C10</text>
<text x="130.2" y="62.5" transform="rotate(-90 130.2 62.5)">100nF</text>
<text x="132.7" y="60.3" transform="rotate(-90 132.7 60.3)">C11</text>
<text x="204.8" y="60.6">66.5k</text>
<text x="212.7" y="60.6">10uF</text>
<text x="54" y="71.3">GND</text>
<text x="64.2" y="71.3">GND</text>
<text x="82" y="71.3">GND</text>
<text x="99.8" y="71.3">GND</text>
<text x="117.5" y="71.3">GND</text>
<text x="217.9" y="68.8">GND</text>
<text x="92" y="89.8">GND</text>
<text x="98.1" y="89.8">R11</text>
<text x="105.6" y="89.8">RV2</text>
<text x="113.3" y="89.8">R15 +5V</text>
<text x="199.8" y="84.7">+12V</text>
<text x="67" y="93.6">+5V</text>
<text x="96.9" y="92.3">4.7k</text>
<text x="105.7" y="92.3">10k</text>
<text x="113.4" y="92.3">4.7k</text>
<text x="122.9" y="93.6">+5V</text>
<text x="191.4" y="94.9">NTR5105P</text>
<text x="213.8" y="93.6">1uF</text>
<text x="24.8" y="98.3" transform="rotate(-90 24.8 98.3)">V+</text>
<text x="27.3" y="98.3" transform="rotate(-90 27.3 98.3)">GND</text>
<text x="29.8" y="98.3" transform="rotate(-90 29.8 98.3)">Vout</text>
<text x="32.4" y="98.3" transform="rotate(-90 32.4 98.3)">Vref</text>
<text x="64.4" y="100">R6</text>
<text x="93.2" y="96.1">+12V</text>
<text x="114.1" y="99.9">LM393</text>
<text x="126.5" y="100">R17</text>
<text x="187.1" y="98.7">+12V</text>
<text x="196.9" y="97.4">Q2</text>
<text x="213.6" y="96.1">C13</text>
<text x="216.2" y="101.2">R22</text>
<text x="224.7" y="99.9" transform="rotate(-90 224.7 99.9)">GND</text>
<text x="21.3" y="106.3">+5V</text>
<text x="63.5" y="102.4">10k</text>
<text x="73.8" y="106.3">+</text>
<text x="77.3" y="102.5">LM358</text>
<text x="79.5" y="105">U3B</text>
<text x="91.7" y="102.5">R10</text>
<text x="91.8" y="105">10k</text>
<text x="110.6" y="103.8">+</text>
<text x="116.3" y="102.5">U6A</text>
<text x="126.6" y="102.4">10k</text>
<text x="187.7" y="102.6">R18</text>
<text x="188" y="104.9">10k</text>
<text x="215" y="103.8">10k</text>
<text x="234.1" y="107.6">+12V</text>
<text x="24.7" y="108.8">GND</text>
<text x="32.3" y="111.5">C2</text>
<text x="32.5" y="113.8">47nF</text>
<text x="63.6" y="113.9">R4</text>
<text x="78.9" y="113.9">R7</text>
<text x="114.1" y="112.6">LM393</text>
<text x="204.6" y="111.4">Q1</text>
<text x="205" y="108.8">NTR5105P</text>
<text x="218.2" y="111.4">LM393</text>
<text x="220.5" y="113.9">U8B</text>
<text x="234" y="111.4">R23</text>
<text x="234" y="113.9">82k</text>
<text x="243" y="110.1">+12V</text>
<text x="63.3" y="119">10k</text>
<text x="77.3" y="116.5">82k</text>
<text x="110.6" y="116.5">+</text>
<text x="116.3" y="115.2">U6B</text>
<text x="187.6" y="119">R19</text>
<text x="195.5" y="119.1">C12</text>
<text x="214.8" y="115.2">+</text>
<text x="244" y="115.2">Q4</text>
<text x="244.4" y="117.7">NTR5105P</text>
<text x="27.2" y="120.3">GND</text>
<text x="80.5" y="122.8">10nF</text>
<text x="81.4" y="120.3">C7</text>
<text x="110.6" y="121.5">_</text>
<text x="187.3" y="121.5">820k</text>
<text x="194.9" y="121.5">10uF</text>
<text x="214.8" y="120.3">_</text>
<text x="244" y="125.3">K1</text>
<text x="244.3" y="122.8">EX12U1S</text>
<text x="93.3" y="126.6">GND</text>
<text x="99" y="129.2">1k</text>
<text x="99.4" y="126.6">R12</text>
<text x="109.5" y="126.6">R14 +5V</text>
<text x="109.5" y="129.2">10k</text>
<text x="200.1" y="129.7">GND</text>
<text x="233" y="129.3" transform="rotate(-90 233 129.3)">1N4148W</text>
<text x="230.1" y="133">D2</text>
<text x="266.7" y="133">SHUTDOWN</text>
<text x="266.9" y="135.5">J2</text>
<text x="54.3" y="149.5">+5V</text>
<text x="239.5" y="147.5">GND</text>
<text x="51.7" y="155.9">R3</text>
<text x="89.8" y="150.7">+5V</text>
<text x="114" y="154.6">+5V</text>
<text x="50.8" y="158.2">10k</text>
<text x="64.6" y="158.4">LM358</text>
<text x="66.8" y="160.9">U3A</text>
<text x="79.2" y="157.1">+12V</text>
<text x="86.1" y="157.2">RV1</text>
<text x="86.4" y="159.5">10k</text>
<text x="103.9" y="160.9">LM393</text>
<text x="117.7" y="161">R16</text>
<text x="61.1" y="162.2">+</text>
<text x="83.9" y="163.4">R8</text>
<text x="84.4" y="166">10k</text>
<text x="89.6" y="166.6">GND</text>
<text x="100.5" y="164.7">+</text>
<text x="106.2" y="163.4">U5A</text>
<text x="117.7" y="163.3">10k</text>
<text x="44.5" y="173.8" transform="rotate(-90 44.5 173.8)">GND</text>
<text x="50.9" y="169.8">R1</text>
<text x="64.9" y="169.8">R5</text>
<text x="68.4" y="169.8">10k</text>
<text x="50.6" y="174.9">10k</text>
<text x="67.4" y="176.1">C5</text>
<text x="68.6" y="178.7">100nF</text>
<text x="100.5" y="180">+</text>
<text x="103.9" y="176.1">LM393</text>
<text x="106.2" y="178.7">U5B</text>
<text x="100.5" y="185">_</text>
<text x="82.6" y="191.2" transform="rotate(-90 82.6 191.2)">+12V</text>
<text x="88.7" y="190.1">10k</text>
<text x="98.9" y="190.1">820</text>
<text x="109.2" y="191.3" transform="rotate(-90 109.2 191.3)">GND</text>
<text x="89" y="192.7">R9</text>
<text x="98.7" y="192.7">R13</text>
</g>
<g font-size="1.8" fill="#a90000">
<text x="30" y="25.4">3</text>
<text x="42.7" y="25.4">2</text>
<text x="63" y="25.4">1</text>
<text x="80.8" y="25.4">5</text>
<text x="36.6" y="32.5" transform="rotate(-90 36.6 32.5)">1</text>
<text x="63" y="30.5">3</text>
<text x="72.1" y="35" transform="rotate(-90 72.1 35)">2</text>
<text x="221.2" y="43.9" transform="rotate(-90 221.2 43.9)">2</text>
<text x="25.5" y="52.1">3</text>
<text x="65.8" y="50.9" transform="rotate(-90 65.8 50.9)">8</text>
<text x="83.6" y="50.9" transform="rotate(-90 83.6 50.9)">8</text>
<text x="101.3" y="50.9" transform="rotate(-90 101.3 50.9)">8</text>
<text x="119.1" y="50.9" transform="rotate(-90 119.1 50.9)">8</text>
<text x="212.9" y="48.8">1</text>
<text x="221.2" y="51.5" transform="rotate(-90 221.2 51.5)">3</text>
<text x="231.9" y="53.3">3</text>
<text x="25.5" y="57.1">1</text>
<text x="25.5" y="54.6">2</text>
<text x="231.9" y="58.4">2</text>
<text x="244.6" y="55.9">1</text>
<text x="65.8" y="62.3" transform="rotate(-90 65.8 62.3)">4</text>
<text x="83.6" y="62.3" transform="rotate(-90 83.6 62.3)">4</text>
<text x="101.3" y="62.3" transform="rotate(-90 101.3 62.3)">4</text>
<text x="119.1" y="62.3" transform="rotate(-90 119.1 62.3)">4</text>
<text x="103" y="91.4">1</text>
<text x="106.4" y="95.4" transform="rotate(-90 106.4 95.4)">2</text>
<text x="109.4" y="91.4">3</text>
<text x="203.5" y="94.7" transform="rotate(-90 203.5 94.7)">2</text>
<text x="23.9" y="101.1" transform="rotate(-90 23.9 101.1)">1</text>
<text x="26.4" y="101.1" transform="rotate(-90 26.4 101.1)">2</text>
<text x="29" y="101.1" transform="rotate(-90 29 101.1)">3</text>
<text x="31.5" y="101.1" transform="rotate(-90 31.5 101.1)">4</text>
<text x="207.8" y="99.6">1</text>
<text x="71.9" y="105.4">5</text>
<text x="84.6" y="107.9">7</text>
<text x="108.7" y="107.9">2</text>
<text x="108.7" y="102.9">3</text>
<text x="121.4" y="105.4">1</text>
<text x="203.5" y="104.9" transform="rotate(-90 203.5 104.9)">2</text>
<text x="203.5" y="102.3" transform="rotate(-90 203.5 102.3)">3</text>
<text x="71.9" y="110.5">6</text>
<text x="195.1" y="109.7">1</text>
<text x="203.5" y="112.5" transform="rotate(-90 203.5 112.5)">3</text>
<text x="242.8" y="113.8" transform="rotate(-90 242.8 113.8)">2</text>
<text x="108.7" y="115.6">5</text>
<text x="121.4" y="118.1">7</text>
<text x="212.9" y="114.3">5</text>
<text x="212.9" y="119.4">6</text>
<text x="225.6" y="116.8">7</text>
<text x="234.5" y="118.6">1</text>
<text x="108.7" y="120.6">6</text>
<text x="242.8" y="121.4" transform="rotate(-90 242.8 121.4)">3</text>
<text x="241" y="126.5" transform="rotate(-90 241 126.5)">3</text>
<text x="248.7" y="126.5" transform="rotate(-90 248.7 126.5)">5</text>
<text x="253.7" y="126.5" transform="rotate(-90 253.7 126.5)">4</text>
<text x="260.5" y="132.1">1</text>
<text x="260.5" y="134.6">2</text>
<text x="241" y="139.2" transform="rotate(-90 241 139.2)">2</text>
<text x="251.2" y="139.2" transform="rotate(-90 251.2 139.2)">1</text>
<text x="91.2" y="155" transform="rotate(-90 91.2 155)">1</text>
<text x="59.2" y="161.3">3</text>
<text x="91.2" y="161.4" transform="rotate(-90 91.2 161.4)">3</text>
<text x="94.1" y="157.5">2</text>
<text x="59.2" y="166.4">2</text>
<text x="71.9" y="163.8">1</text>
<text x="98.6" y="163.8">3</text>
<text x="111.3" y="166.4">1</text>
<text x="98.6" y="168.9">2</text>
<text x="98.6" y="179.1">5</text>
<text x="98.6" y="184.1">6</text>
<text x="111.3" y="181.6">7</text>
</g>
<g font-size="1.4" fill="#a90000">
<text x="197.1" y="45.7">1</text>
<text x="207.3" y="47">4</text>
<text x="197.1" y="48.3">2</text>
</g>
</svg>
